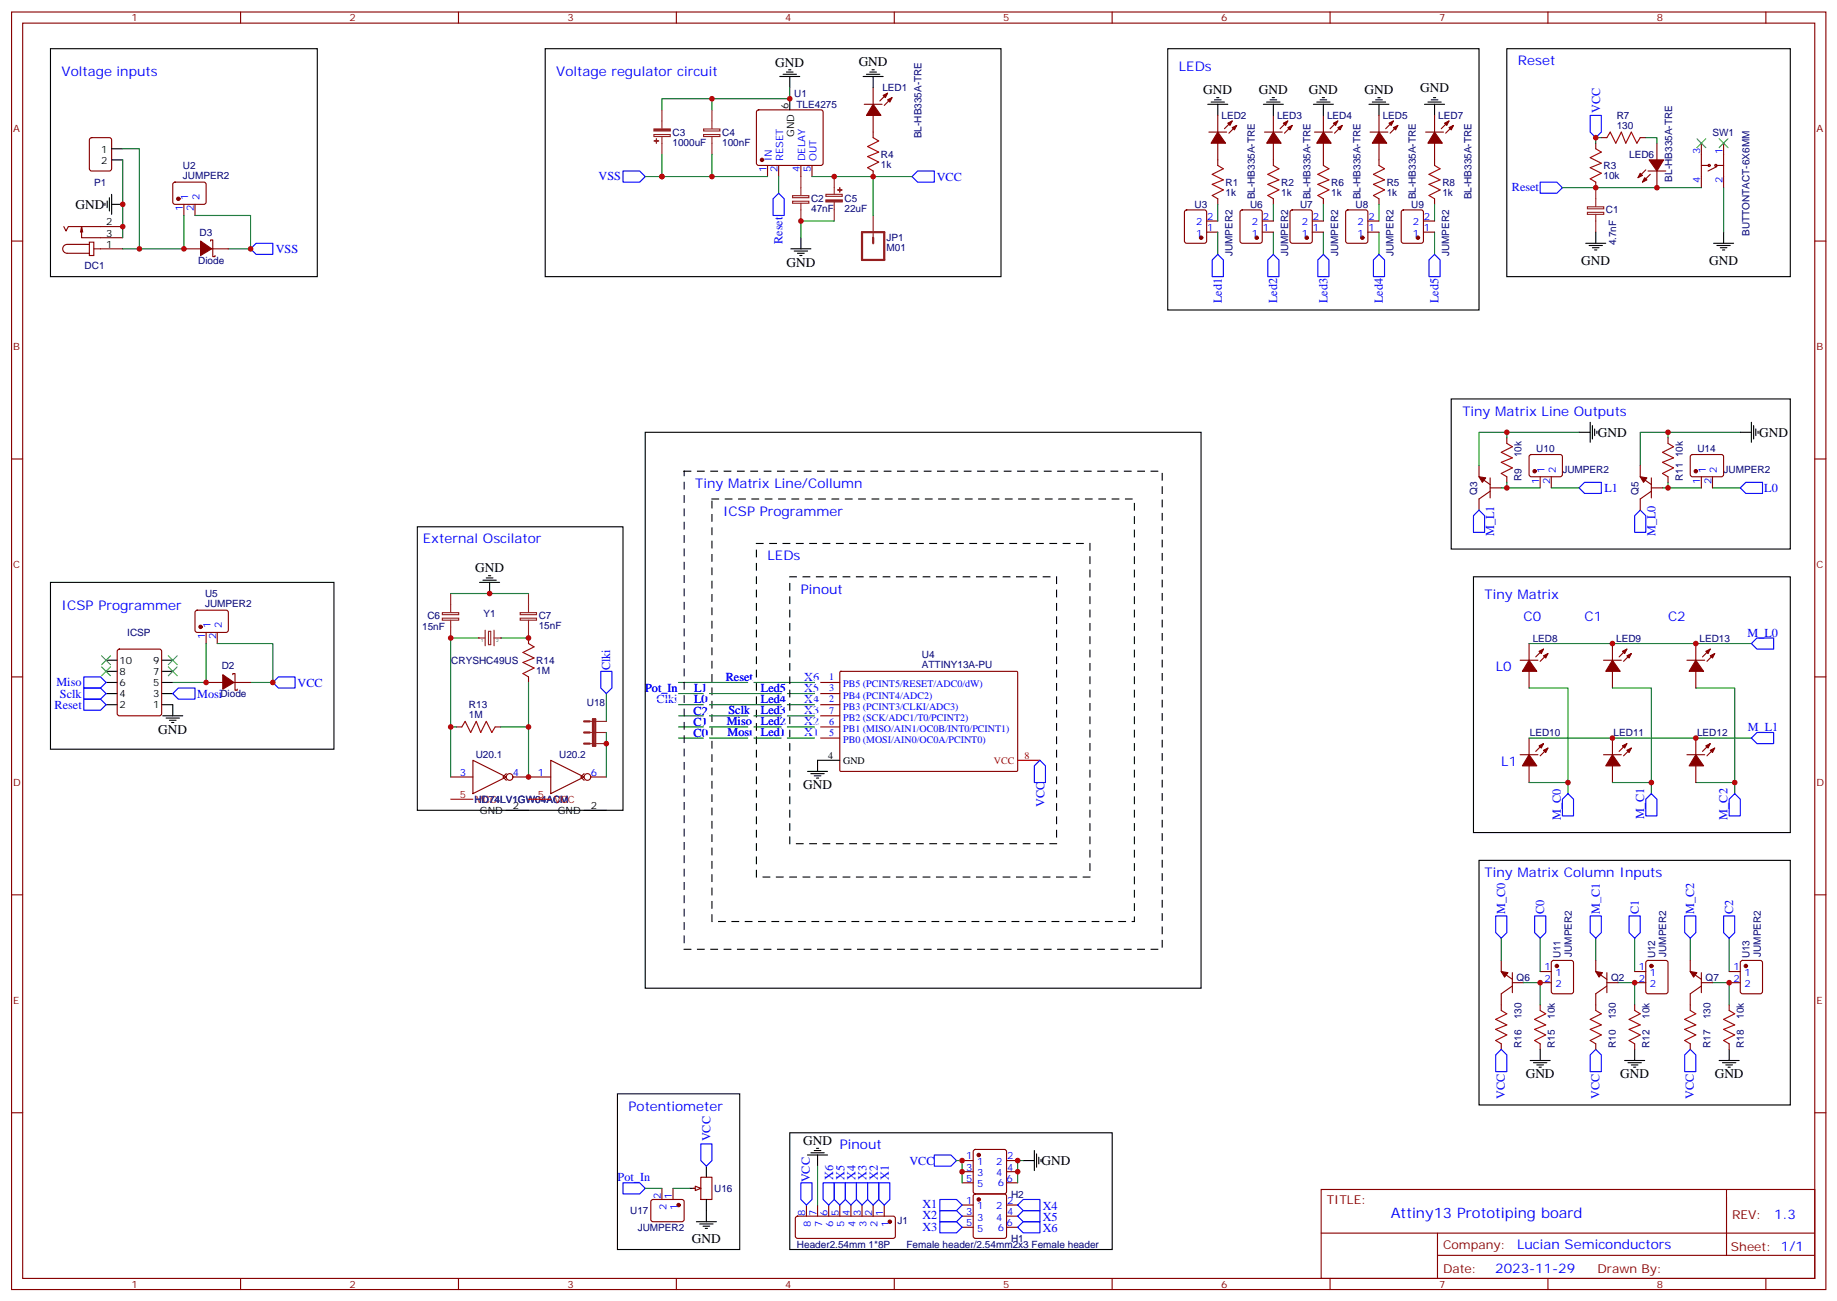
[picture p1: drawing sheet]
<svg xmlns="http://www.w3.org/2000/svg" width="583mm" height="413mm" viewBox="0 0 583 413" stroke-linecap="round" stroke-linejoin="round" font-family="sans-serif">
<path d="M252.4 214.8h5.3l1.7 1.7-1.7 1.8h-5.3zM252.4 218.3h5.3l1.7 1.8-1.7 1.7h-5.3zM208.3 221.8h5.3l1.7 1.8-1.7 1.8h-5.3zM252.4 221.8h5.3l1.7 1.8-1.7 1.8h-5.3zM252.4 225.4h5.3l1.7 1.7-1.7 1.8h-5.3zM252.4 228.9h5.3l1.7 1.7-1.7 1.8h-5.3zM252.4 232.4h5.3l1.7 1.8-1.7 1.7h-5.3z" fill="none" stroke="#fff" stroke-width=".35"/>
<g fill="none" stroke="#870000" stroke-width=".35">
<path d="M3.7 3.8h575.7v405.4h-575.7zM7.2 7.3h568.7v398.3h-568.7zM76.3 3.8v3.5M145.5 3.8v3.5M214.6 3.8v3.5M283.8 3.8v3.5M352.9 3.8v3.5M422.1 3.8v3.5M491.2 3.8v3.5M560.4 3.8v3.5M240.3 35.1l.4-.2h19.8l.5 .2 .2 .5v16.2l-.2 .5-.5 .2h-19.8l-.5-.2-.2-.5v-16.2zM274.2 33.1h5.7"/>
<path d="M277.1 27.8v5.3M277.1 36.6v7.1M281.7 29.6l-2.5 2.4M283.1 31l-2.5 2.4M386.4 36.6v5.3M391 38.4l-2.5 2.5M392.4 39.8l-2.4 2.5M404.1 36.6v5.3M408.7 38.4l-2.5 2.5M410.1 39.8l-2.5 2.5M419.9 36.6v5.3M424.5 38.4l-2.4 2.5"/>
<path d="M425.9 39.8l-2.4 2.5M437.6 36.6v5.3M442.2 38.4l-2.5 2.5M443.6 39.8l-2.5 2.5M455.2 36.6v5.3M459.8 38.4l-2.5 2.5M461.2 39.8l-2.4 2.5M28.6 43.9l.5-.2h5.6l.7 .4v9.5l-.4 .6-5.9 .1-.7-.5v-9.4zM55.1 58l.4-.2h9.5l.4 .7-.1 5.9-.6 .4h-9.4l-.5-.7v-5.6zM243.6 52.5v3.5M247.1 52.5v3.5M254.1 52.5v3.5"/>
<path d="M257.7 52.5v3.5M277.1 54.3v1.7M383.6 41.9h5.7M386.4 45.4v7.1M401.2 41.9h5.7M404.1 45.4v7.1M417.1 41.9h5.7M419.9 45.4v7.1M434.8 41.9h5.6M437.6 45.4v7.1M452.4 41.9h5.6M455.2 45.4v7.1"/>
<path d="M506.4 45.4v1.8M506.4 57.8v1.7M508.1 43.7h1.8M520.5 43.7h1.8M522.3 53.9l-2.5 2.5M523 54.3h5.6M523.7 55.3l-2.5 2.5M525.8 45.4v5.3M525.8 54.3v5.2M539.9 45.4v14.1M539.9 52.5h2.5M544.5 52.5h2.4"/>
<path d="M544.8 52.8l-2.8 1.5M546.9 45.4v14.1M3.7 76.5h3.5M20.2 71.9l.8 1.4 .7-1.4h17.2M25.5 73.7l.4-1.8v3.5h13M25.9 71.9l.3 1.8M28.4 76.8h1.4v4.3h-1.4zM28.4 77.5h-7.1a1.41 1.41 0 0 0-1.4 1.5 1.41 1.41 0 0 0 1.4 1.4h7.1M29.8 79h9.1M58.3 64.8v3.6M61.9 64.8v3.6M376.1 66.8l.5-.2h5.6l.6 .4 .1 9.5-.5 .6-5.8 .1-.7-.5-.1-9.4z"/>
<path d="M382.9 73.7h3.5M382.9 70.1h3.5M386.4 63.1v1.7M393.7 66.8l.5-.2h5.6l.7 .4v9.5l-.4 .6-5.9 .1-.7-.5v-9.4zM400.5 73.7h3.6M400.5 70.1h3.6M404.1 63.1v1.7M409.6 66.8l.5-.2h5.6l.7 .4v9.5l-.4 .6-5.9 .1-.7-.5v-9.4zM416.4 73.7h3.5M416.4 70.1h3.5M419.9 63.1v1.7M427.2 66.8l.5-.2h5.7l.6 .4 .1 9.5-.5 .6-5.9 .1-.6-.5-.1-9.4z"/>
<path d="M434.1 73.7h3.5M434.1 70.1h3.5M437.6 63.1v1.7M444.9 66.8l.4-.2h5.7l.6 .4 .1 9.5-.5 .6-5.9 .1-.6-.5-.1-9.4zM451.7 73.7h3.5M451.7 70.1h3.5M455.2 63.1v1.7M575.9 76.5h3.5M478.2 138.9v1.8M529.3 138.9v1.8M3.7 145.6h3.5M469.3 147.7v3.6l3.6 2.4"/>
<path d="M472.9 155.9l-3.6 2.4v3.6M472.9 154.8h3.5M472.9 151.6v6.4M478.2 151.3v1.7M485.4 144.4l.5-.2 9.5 .1 .4 .6-.1 5.9-.6 .5-9.5-.1-.4-.6v-5.7zM488.7 151.3v3.5M492.3 151.3v3.5M520.5 147.7v3.6l3.5 2.4M524 154.8h3.5M524 155.9l-3.5 2.4v3.6M524 151.6v6.4M529.3 151.3v1.7"/>
<path d="M536.6 144.4l.5-.2 9.4 .1 .4 .6v5.9l-.7 .5-9.4-.1-.4-.6v-5.7zM539.9 151.3v3.5M543.4 151.3v3.5M575.9 145.6h3.5M62.1 193.8l.5-.2 9.4 .1 .5 .6-.1 5.9-.6 .5-9.5-.1-.4-.6v-5.7zM3.7 214.8h3.5M37.4 206.2l.5-.2h12.7l.6 .4 .1 20-.5 .7h-12.9l-.7-.4v-20zM65.4 200.7v3.5M68.9 200.7v3.5M167.7 202.4v1.8M167.7 214.8v1.7M259.4 216.5h7.1"/>
<path d="M266.5 213.2l.3-.2 56 .1 .1 .3v31.2l-.3 .2-55.9-.1-.2-.3zM482.4 209.5h5.6M485.2 204.2v5.3M485.2 213v5.3M489.8 206l-2.5 2.4M491.2 207.4l-2.5 2.4M508.8 209.5h5.7M511.7 204.2v5.3M511.7 213v5.3M516.3 206l-2.5 2.4M517.7 207.4l-2.5 2.4M535.3 209.5h5.6"/>
<path d="M538.1 204.2v5.3M538.1 213v5.3M542.7 206l-2.5 2.4M544.1 207.4l-2.4 2.4M575.9 214.8h3.5M144.8 230.6h1.7M157.1 230.6h1.8M259.4 227.1h7.1M259.4 230.6h7.1M259.4 234.2h7.1M259.4 220.1h7.1M259.4 223.6h7.1"/>
<path d="M482.4 239.5h5.6M485.2 234.2v5.3M489.8 235.9l-2.5 2.5M491.2 237.3l-2.5 2.5M508.8 239.5h5.7M511.7 234.2v5.3M516.3 235.9l-2.5 2.5M517.7 237.3l-2.5 2.5M535.3 239.5h5.6M538.1 234.2v5.3M542.7 235.9l-2.5 2.5M544.1 237.3l-2.4 2.5"/>
<path d="M485.2 243v5.3M511.7 243v5.3M538.1 243v5.3M3.7 283.9h3.5M575.9 283.9h3.5M476.4 304.7v3.6l3.5 2.4M479.9 312.8l-3.5 2.5v5.3M479.9 311.8h3.5M479.9 308.6v6.4M488.7 318.8v1.8M488.7 311.8h3.6M488.7 308.3h3.6"/>
<path d="M492.5 304.9l.5-.2h5.6l.7 .5v9.4l-.4 .7h-5.9l-.7-.4v-9.5zM506.4 304.7v3.6l3.5 2.4M509.9 312.8l-3.5 2.5v5.3M509.9 311.8h3.5M509.9 308.6v6.4M518.7 311.8h3.6M518.7 308.3h3.6M518.7 318.8v1.8M522.5 304.9l.5-.2h5.6l.7 .5v9.4l-.5 .7h-5.8l-.7-.4v-9.5zM536.4 304.7v3.6l3.5 2.4M539.9 308.6v6.4M539.9 311.8h3.5"/>
<path d="M539.9 312.8l-3.5 2.5v5.3M548.7 311.8h3.5M548.7 308.3h3.5M548.7 318.8v1.8M552.5 304.9l.4-.2h5.7l.6 .5 .1 9.4-.5 .7h-5.9l-.6-.4-.1-9.5zM476.4 331.2v1.8M488.7 331.2v1.8M506.4 331.2v1.8M518.7 331.2v1.8M536.4 331.2v1.8M548.7 331.2v1.8M3.7 353.1h3.5"/>
<path d="M575.9 353.1h3.5M219.9 377h1.8M222.4 373.5h3.5v7.1h-3.5zM305.3 368.2h3.5M305.3 371.8h3.5M305.3 375.3h3.5M309.1 379l.4-.2h9.2l.5 .2 .2 .5v12.7l-.2 .5-.5 .2h-9.2l-.5-.2-.2-.5v-12.7zM309.1 364.9l.4-.2h9.2l.5 .2 .2 .5v12.7l-.2 .5-.5 .2h-9.2l-.5-.2-.2-.5v-12.7zM319.4 368.2h3.5M319.4 371.8h3.5M319.4 375.3h3.5M419.2 377.4h156.7v28.2h-156.7z"/>
<path d="M547.9 377.4v20.9M252.6 386.1l.5-.2h30.3l.5 .2 .2 .5v5.6l-.2 .5-.5 .2h-30.3l-.5-.2-.2-.5v-5.6zM255.9 382.3v3.6M259.4 382.3v3.6M263 382.3v3.6M266.5 382.3v3.6M270 382.3v3.6M273.5 382.3v3.6M277.1 382.3v3.6M280.6 382.3v3.6M305.3 382.3h3.5M305.3 385.9h3.5"/>
<path d="M305.3 389.4h3.5M319.4 382.3h3.5M319.4 385.9h3.5M319.4 389.4h3.5M419.3 391.2h156.4M456.2 398.3h119.5M456.2 391.2v14.2M76.3 405.6v3.6M145.5 405.6v3.6M214.6 405.6v3.6M283.8 405.6v3.6M352.9 405.6v3.6"/>
<path d="M422.1 405.6v3.6M491.2 405.6v3.6M560.4 405.6v3.6"/>
<circle cx="542.4" cy="52.5" r=".35"/>
<circle cx="544.5" cy="52.5" r=".35"/>
</g>
<g fill="none" stroke="#00f" stroke-width=".35">
<path d="M504.6 36.6h3.5v5.3l-1.7 1.8-1.8-1.8zM197.7 54.3h5.3l1.8 1.7-1.8 1.8h-5.3zM289.4 56l1.8-1.7h5.3v3.5h-5.3zM488.7 57.8h5.3l1.8 1.7-1.8 1.8h-5.3zM79.5 79l1.8-1.8h5.3v3.5h-5.3zM245.3 63.1l1.8-1.8 1.7 1.8v5.3h-3.5zM386.4 80.7l1.8 1.8v5.3h-3.5v-5.3zM404.1 80.7l1.7 1.8v5.3h-3.5v-5.3zM419.9 80.7l1.8 1.8v5.3h-3.5v-5.3zM437.6 80.7l1.7 1.8v5.3h-3.5v-5.3zM455.2 80.7l1.8 1.8v5.3h-3.5v-5.3zM501.1 154.8l1.7-1.8h5.3v3.6h-5.3z"/>
<path d="M552.2 154.8l1.8-1.8h5.3v3.6h-5.3zM467.6 163.6l1.7-1.7 1.8 1.7v5.3h-3.5zM520.5 161.9l1.8 1.7v5.3h-3.6v-5.3zM26.6 218.3h5.3l1.8 1.8-1.8 1.7h-5.3zM26.6 214.8h5.3l1.8 1.7-1.8 1.8h-5.3zM86.6 216.5l1.7-1.7h5.3v3.5h-5.3zM190.6 213h3.6v5.3l-1.8 1.8-1.8-1.8zM555.8 204.2l1.7-1.8h5.3v3.6h-5.3zM26.6 221.8h5.3l1.8 1.8-1.8 1.8h-5.3zM54.8 220.1l1.8-1.8h5.3v3.5h-5.3zM555.8 234.2l1.7-1.8h5.3v3.5h-5.3zM330 241.2l1.8 1.8v5.3h-3.6v-5.3z"/>
<path d="M497.6 251.8l1.7 1.8v5.3h-3.5v-5.3zM524 251.8l1.8 1.8v5.3h-3.5v-5.3zM550.5 251.8l1.7 1.8v5.3h-3.5v-5.3zM474.6 290.6h3.6v5.3l-1.8 1.8-1.8-1.8zM487 290.6h3.5v5.3l-1.8 1.8-1.7-1.8zM504.6 290.6h3.5v5.3l-1.7 1.8-1.8-1.8zM517 290.6h3.5v5.3l-1.8 1.8-1.7-1.8zM534.6 290.6h3.5v5.3l-1.7 1.8-1.8-1.8zM546.9 290.6h3.6v5.3l-1.8 1.8-1.8-1.8zM476.4 333l1.8 1.7v5.3h-3.6v-5.3zM506.4 333l1.7 1.7v5.3h-3.5v-5.3zM536.4 333l1.7 1.7v5.3h-3.5v-5.3z"/>
<path d="M254.1 375.3h3.6v5.3l-1.8 1.7-1.8-1.7zM261.2 375.3h3.5v5.3l-1.7 1.7-1.8-1.7zM264.7 375.3h3.6v5.3l-1.8 1.7-1.8-1.7zM268.3 375.3h3.5v5.3l-1.8 1.7-1.7-1.7zM271.8 375.3h3.5v5.3l-1.8 1.7-1.7-1.7zM275.3 375.3h3.5v5.3l-1.7 1.7-1.8-1.7zM278.8 375.3h3.6v5.3l-1.8 1.7-1.8-1.7zM296.5 366.5h5.3l1.7 1.7-1.7 1.8h-5.3zM298.2 380.6h5.3l1.8 1.7-1.8 1.8h-5.3zM298.2 384.1h5.3l1.8 1.8-1.8 1.7h-5.3zM298.2 387.6h5.3l1.8 1.8-1.8 1.8h-5.3zM322.9 389.4l1.8-1.8h5.3v3.6h-5.3z"/>
<path d="M324.7 380.6h5.3v3.5h-5.3l-1.8-1.8zM324.7 384.1h5.3v3.5h-5.3l-1.8-1.7z"/>
</g>
<g fill="#870000" stroke="#870000" stroke-width=".35">
<path d="M277.1 33.1l2.4 3.5h-4.5z"/>
<path d="M281.7 31.7l1.4-.7-.7 1.4z"/>
<path d="M280.2 30.3l1.5-.7-.7 1.4z"/>
<path d="M386.4 41.9l2.5 3.5h-4.6z"/>
<path d="M391 40.5l1.4-.7-.7 1.4z"/>
<path d="M389.6 39.1l1.4-.7-.7 1.4z"/>
<path d="M404.1 41.9l2.4 3.5h-4.5z"/>
<path d="M408.7 40.5l1.4-.7-.7 1.4z"/>
<path d="M407.2 39.1l1.5-.7-.7 1.4z"/>
<path d="M437.6 41.9l2.5 3.5h-4.6z"/>
<path d="M442.2 40.5l1.4-.7-.7 1.4z"/>
<path d="M440.8 39.1l1.4-.7-.7 1.4z"/>
<path d="M419.9 41.9l2.5 3.5h-4.6z"/>
<path d="M424.5 40.5l1.4-.7-.7 1.4z"/>
<path d="M423.1 39.1l1.4-.7-.7 1.4z"/>
<path d="M455.2 41.9l2.5 3.5h-4.6z"/>
<path d="M459.8 40.5l1.4-.7-.7 1.4z"/>
<path d="M458.4 39.1l1.4-.7-.7 1.4z"/>
<path d="M523.3 50.7h4.6l-2.1 3.6z"/>
<path d="M520.5 55l.7 .7-1.4 .7z"/>
<path d="M521.9 56.4l.7 .7-1.4 .7z"/>
<path d="M485.2 209.5l2.5 3.5h-4.6z"/>
<path d="M489.8 208.1l1.4-.7-.7 1.4z"/>
<path d="M488.4 206.7l1.4-.7-.7 1.4z"/>
<path d="M511.7 209.5l2.4 3.5h-4.5z"/>
<path d="M516.3 208.1l1.4-.7-.7 1.4z"/>
<path d="M514.8 206.7l1.5-.7-.8 1.4z"/>
<path d="M485.2 239.5l2.5 3.5h-4.6z"/>
<path d="M489.8 238.1l1.4-.8-.7 1.5z"/>
<path d="M488.4 236.6l1.4-.7-.7 1.4z"/>
<path d="M511.7 239.5l2.4 3.5h-4.5z"/>
<path d="M516.3 238.1l1.4-.8-.7 1.5z"/>
<path d="M514.8 236.6l1.5-.7-.8 1.4z"/>
<path d="M538.1 239.5l2.5 3.5h-4.6z"/>
<path d="M542.7 238.1l1.4-.8-.7 1.5z"/>
<path d="M541.3 236.6l1.4-.7-.7 1.4z"/>
<path d="M538.1 209.5l2.5 3.5h-4.6z"/>
<path d="M542.7 208.1l1.4-.7-.7 1.4z"/>
<path d="M541.3 206.7l1.4-.7-.7 1.4z"/>
<path d="M476.4 308.3l2.1 .3-1.1 1.4z"/>
<path d="M506.4 308.3l2.1 .3-1.1 1.4z"/>
<path d="M536.4 308.3l2.1 .3-1.1 1.4z"/>
<path d="M469.3 151.3l2.2 .3-1.1 1.4z"/>
<path d="M520.5 151.3l2.1 .3-1.1 1.4z"/>
<circle cx="241.8" cy="50.7" r=".53"/>
<circle cx="56.6" cy="63.1" r=".53"/>
<circle cx="63.6" cy="198.9" r=".53"/>
<circle cx="381.1" cy="75.4" r=".53"/>
<circle cx="398.8" cy="75.4" r=".53"/>
<circle cx="414.7" cy="75.4" r=".53"/>
<circle cx="432.3" cy="75.4" r=".53"/>
<circle cx="449.9" cy="75.4" r=".53"/>
<circle cx="494" cy="306.5" r=".53"/>
<circle cx="524" cy="306.5" r=".53"/>
<circle cx="554" cy="306.5" r=".53"/>
<circle cx="487" cy="149.5" r=".53"/>
<circle cx="538.1" cy="149.5" r=".53"/>
<circle cx="282.4" cy="387.6" r=".53"/>
<circle cx="310.6" cy="380.6" r=".53"/>
<circle cx="310.6" cy="366.5" r=".53"/>
</g>
<g fill="none" stroke="#000" stroke-width=".35">
<path d="M16 15.5h84.7v72.3h-84.7zM173 15.5h144.6v72.3h-144.6zM370.6 15.5h98.7v82.9h-98.7zM478.2 15.5h89.9v72.3h-89.9zM247.4 24.3h6.4M248.5 23.6h4.2M249.6 22.9h2.1M250.3 22.2h.7M250.6 24.3v3.5M250.6 31.3v3.6M273.9 24.3h6.3M275 23.6h4.2"/>
<path d="M276 22.9h2.1M276.7 22.2h.7M277.1 24.3v3.5M383.3 33.1h6.3M384.3 32.4h4.2M385.4 31.7h2.1M386.1 31h.7M386.4 33.1v3.5M400.9 33.1h6.3M402 32.4h4.2M403 31.7h2.1M403.7 31h.7"/>
<path d="M404.1 33.1v3.5M416.8 33.1h6.3M417.8 32.4h4.3M418.9 31.7h2.1M419.6 31h.7M419.9 33.1v3.5M434.4 33.1h6.4M435.5 32.4h4.2M436.5 31.7h2.1M437.2 31h.7M437.6 33.1v3.5M452 33.1h6.4"/>
<path d="M453.1 32.4h4.2M454.2 31.7h2.1M454.9 31h.7M455.2 33.1v3.5M35.4 47.2h3.5M35.4 50.7h3.5M33.3 64.5v.7M34 63.8v2.1M34.7 62.7v4.3M35.4 64.8h3.5M35.4 61.7v6.3M251 79h6.3"/>
<path d="M252 79.7h4.3M254.1 75.4v3.6M503.2 77.2h6.4M504.3 77.9h4.2M505.3 78.6h2.1M506 79.3h.7M506.4 73.7v3.5M543.8 77.2h6.3M544.8 77.9h4.3M545.9 78.6h2.1M546.6 79.3h.7M546.9 73.7v3.5"/>
<path d="M253.1 80.4h2.1M253.8 81.1h.7M460.5 126.6h107.6v47.6h-107.6zM501.1 137.2h3.5M504.6 134v6.3M505.3 135v4.3M506 136.1v2.1M506.7 136.8v.7M552.2 137.2h3.6M555.8 134v6.3M556.5 135v4.3M557.2 136.1v2.1"/>
<path d="M557.9 136.8v.7M16 184.8h90v52.9h-90zM152.2 184.8h6.3M153.2 184.1h4.3M154.3 183.4h2.1M155 182.7h.7M155.4 184.8v3.5M467.6 183h100.5v81.2h-100.5zM33.7 216.5h3.5M33.7 213h3.5M33.7 209.5h3.5M51.3 216.5h3.5"/>
<path d="M51.3 213h3.5M51.3 209.5h3.5M33.7 223.6h3.5M33.7 220.1h3.5M51.3 223.6h3.5v3.5M51.3 220.1h3.5M51.6 227.1h6.4M52.7 227.8h4.2M53.8 228.5h2.1M54.5 229.2h.7M256.3 244.8h6.3M257.3 245.5h4.2"/>
<path d="M258.4 246.2h2.1M259.1 246.9h.7M266.5 241.2h-7.1v3.6M469.3 273h98.8v77.6h-98.8zM485.6 336.5h6.3M486.6 337.2h4.3M487.7 337.9h2.1M488.4 338.6h.7M488.7 333v3.5M515.5 336.5h6.4M516.6 337.2h4.2M517.7 337.9h2.1"/>
<path d="M518.4 338.6h.7M518.7 333v3.5M545.5 336.5h6.4M546.6 337.2h4.2M547.7 337.9h2.1M548.4 338.6h.7M548.7 333v3.5M250.6 359.4h102.3v37.1h-102.3zM218.9 377h3.5M224.2 370v3.5M256.3 366.5h6.3M257.3 365.8h4.2"/>
<path d="M258.4 365.1h2.1M259.1 364.3h.7M259.4 366.5v3.5M324.7 368.2h3.5M328.2 365.1v6.3M328.9 366.1v4.2M329.6 367.2v2.1M330.3 367.9v.7M224.2 380.6v3.5"/>
</g>
<g fill="none" stroke="#008700" stroke-width=".35">
<path d="M210 34.9v-3.6h15.9v3.6M250.6 27.8v3.5h-24.7M38.9 47.2h5.3v31.8M38.9 50.7v24.7M204.8 56h38.8M210 49v7M225.9 49v7M247.1 56v5.3M257.7 56h31.7M277.1 56v12.4M495.8 59.5h44.1M508.1 43.7h-1.7v1.7"/>
<path d="M522.3 43.7h3.5v1.7M546.9 59.5v14.2M58.3 68.4v10.6h-19.4M61.9 68.4h17.6v10.6h-7M264.7 70.1h-10.6v5.3M386.4 64.8v5.3M386.4 73.7v7M404.1 64.8v5.3M404.1 73.7v7M419.9 64.8v5.3M419.9 73.7v7M437.6 64.8v5.3"/>
<path d="M437.6 73.7v7M455.2 64.8v5.3M455.2 73.7v7M478.2 137.2v1.7M501.1 137.2h-31.8v10.5M529.3 137.2v1.7M552.2 137.2h-31.7v10.5M478.2 153v1.8h-1.8M478.2 154.8h10.5M492.3 154.8h8.8M529.3 153v1.8h-1.8M529.3 154.8h10.6"/>
<path d="M543.4 154.8h8.8M143 188.3h24.7M65.4 204.2v12.3h-10.6M68.9 204.2h17.7v12.3h-7.1M151.8 202.4h-8.8v28.2h1.8M158.9 202.4h8.8M167.7 216.5v14.1h-8.8M215.3 216.5h44.1M485.2 218.3h12.4v33.5M485.2 204.2h70.6M511.7 218.3h12.3v33.5M538.1 218.3h12.4v33.5"/>
<path d="M192.4 220.1v8.8M215.3 223.6h44.1M215.3 220.1h44.1M215.3 234.2h44.1M215.3 230.6h44.1M215.3 227.1h44.1M485.2 234.2h70.6M485.2 248.3h12.4M511.7 248.3h12.3M538.1 248.3h12.4M476.4 297.7v7M488.7 297.7v10.6"/>
<path d="M506.4 297.7v7M518.7 297.7v10.6M536.4 297.7v7M548.7 297.7v10.6M483.4 311.8h5.3v7M513.4 311.8h5.3v7M543.4 311.8h5.3v7M259.4 370v12.3M303.5 368.2h1.8v7.1M324.7 368.2h-1.8v7.1"/>
</g>
<g fill="none" stroke="#8c2424" stroke-width=".35">
<path d="M210 34.9v6M225.9 34.9v6M207.5 42.7h5.2v.6h-5.2zM210 43.3v5.7M223.3 40.9h5.2v.7h-5.2zM223.3 42.7h5.2v.6h-5.2zM225.9 43.3v5.7M254.1 56v6M264.7 56v5.7M506.4 59.5v6M251.5 62.1h5.2v.6h-5.2zM251.5 63.9h5.2v.6h-5.2z"/>
<path d="M254.1 64.5v5.6M262.1 61.7h5.2v.6h-5.2zM264.7 64.1v6M277.1 68.4v7M503.7 65.6h5.2v.7h-5.2zM503.7 67.4h5.2v.6h-5.2zM506.4 68v5.7M140.4 194.4h5.2v.6h-5.2zM140.4 196.1h5.2v.7h-5.2zM143 188.3v6M143 196.8v5.6M165.1 194.4h5.2v.6h-5.2z"/>
<path d="M165.1 196.1h5.2v.7h-5.2zM167.7 188.3v6M167.7 196.8v5.6"/>
</g>
<g fill="#8c2424" stroke="#8c2424" stroke-width=".35">
<path d="M207.5 40.9h5.2v.7h-5.2z"/>
<path d="M207.6 44.7h1.4z"/>
<path d="M208.3 44v1.4z"/>
<path d="M262.1 63.4h5.2v.7h-5.2z"/>
<path d="M265.8 60.3h1.4z"/>
<path d="M266.5 59.5v1.5z"/>
</g>
<path d="M322.9 241.2h7.1" fill="none" stroke="#f00" stroke-width=".35"/>
<path d="M538.5 44l2.8 2.8M541.3 44l-2.8 2.8M545.5 44l2.9 2.8M548.4 44l-2.9 2.8M32.2 211.6l2.9 2.8M32.2 208.1l2.9 2.8M35.1 211.6l-2.9 2.8M35.1 208.1l-2.9 2.8M53.4 211.6l2.8 2.8M53.4 208.1l2.8 2.8M56.2 211.6l-2.8 2.8M56.2 208.1l-2.8 2.8" fill="none" stroke="#3c3" stroke-width=".35"/>
<path d="M217.1 149.5h151.7v151.7h-151.7zM225.9 158.3h134.1v134.1h-134.1zM240 172.4h105.9v105.9h-105.9zM250.6 183h84.7v84.7h-84.7z" fill="none" stroke="#000" stroke-width=".35" stroke-dasharray="2.1 2.1"/>
<g fill="none" stroke="#a10000" stroke-width=".35">
<path d="M277.1 43.7l1.7 1-3.5 1.8 3.5 1.8-3.5 1.4 3.5 1.7-3.5 1.8 1.8 1.1M386.4 52.5l1.8 1.1-3.5 1.7 3.5 1.8-3.5 1.4 3.5 1.8-3.5 1.7 1.7 1.1M404.1 52.5l1.7 1.1-3.5 1.7 3.5 1.8-3.5 1.4 3.5 1.8-3.5 1.7 1.8 1.1M419.9 52.5l1.8 1.1-3.5 1.7 3.5 1.8-3.5 1.4 3.5 1.8-3.5 1.7 1.7 1.1M437.6 52.5l1.7 1.1-3.5 1.7 3.5 1.8-3.5 1.4 3.5 1.8-3.5 1.7 1.8 1.1M455.2 52.5l1.8 1.1-3.5 1.7 3.5 1.8-3.5 1.4 3.5 1.8-3.5 1.7 1.7 1.1M506.4 47.2l1.7 1.1-3.5 1.7 3.5 1.8-3.5 1.4 3.5 1.8-3.5 1.7 1.8 1.1M509.9 43.7l1.1-1.8 1.7 3.5 1.8-3.5 1.4 3.5 1.8-3.5 1.7 3.5 1.1-1.7M478.2 140.7l1.7 1-3.5 1.8 3.5 1.8-3.5 1.4 3.5 1.7-3.5 1.8 1.8 1.1M529.3 140.7l1.8 1-3.6 1.8 3.6 1.8-3.6 1.4 3.6 1.7-3.6 1.8 1.8 1.1M167.7 204.2l1.8 1-3.6 1.8 3.6 1.8-3.6 1.4 3.6 1.7-3.6 1.8 1.8 1.1M146.5 230.6l1.1-1.7 1.8 3.5 1.7-3.5 1.4 3.5 1.8-3.5 1.8 3.5 1-1.8"/>
<path d="M476.4 320.6l1.8 1.1-3.6 1.7 3.6 1.8-3.6 1.4 3.6 1.8-3.6 1.7 1.8 1.1M488.7 320.6l1.8 1.1-3.5 1.7 3.5 1.8-3.5 1.4 3.5 1.8-3.5 1.7 1.7 1.1M506.4 320.6l1.7 1.1-3.5 1.7 3.5 1.8-3.5 1.4 3.5 1.8-3.5 1.7 1.8 1.1M518.7 320.6l1.8 1.1-3.5 1.7 3.5 1.8-3.5 1.4 3.5 1.8-3.5 1.7 1.7 1.1M536.4 320.6l1.7 1.1-3.5 1.7 3.5 1.8-3.5 1.4 3.5 1.8-3.5 1.7 1.8 1.1M548.7 320.6l1.8 1.1-3.6 1.7 3.6 1.8-3.6 1.4 3.6 1.8-3.6 1.7 1.8 1.1"/>
</g>
<path d="M273.5 73.7h7.1v8.8h-7.1zM277.1 75.4v1.8" fill="none" stroke="#8c2424" stroke-width=".71"/>
<path d="M220.6 376.3l1.8 .7-1.8 .8z" fill="#f0f0f0" stroke="#870000" stroke-width=".35"/>
<path d="M154 200v4.9M156.8 200v4.9M151.8 202.4h2.2M155 200.3h.7v4.2h-.7zM156.8 202.4h2.1M187.1 235.9h5.3M187.1 232.4h5.3M187.1 228.9h5.3" fill="none" stroke="#8c2424" stroke-width=".35"/>
<path d="M185.3 235.9h1.8M185.3 232.4h1.8M185.3 228.9h1.8M188.2 228.2h.7v8.4h-.7z" fill="none" stroke="#8c2424" stroke-width=".71"/>
<g fill="none" stroke="#870000" stroke-width=".35">
<path d="M143 246.5h7.1M150.1 241.2l10.6 5.3-10.6 5.3zM160.7 245.5l-1.1 1 1.1 1.1M162.8 246.5h12M174.8 241.2l10.5 5.3-10.5 5.3zM185.3 245.5l-1 1 1 1.1M187.5 246.5h4.9M210 377v3.6M213.6 377v3.6M206.8 380.8l.4-.2h9.5l.4 .7-.1 5.9-.6 .4h-9.5l-.4-.7v-5.6z"/>
<circle cx="161.7" cy="246.5" r="1.06"/>
<circle cx="186.4" cy="246.5" r="1.06"/>
</g>
<path d="M143 253.6h7.1M167.7 253.6h7.1" fill="none" stroke="#f00" stroke-width=".35"/>
<path d="M204.8 137.2h176.3v176.3h-176.3zM132.4 167.1h65.3v90h-65.3zM160.7 257.1h7M185.3 257.1h7.1M195.9 347.1h38.8v49.4h-38.8zM221 387.6h6.3M222 388.3h4.3M223.1 389h2.1M223.8 389.7h.7M224.2 384.1v3.5" fill="none" stroke="#000" stroke-width=".35"/>
<path d="M143 230.6v15.9M167.7 230.6v15.9M192.4 232.4v14.1M204.8 377h5.2M213.6 377h5.3" fill="none" stroke="#008700" stroke-width=".35"/>
<path d="M197.7 375.3h5.3l1.8 1.7-1.8 1.8h-5.3zM222.4 362.9h3.5v5.3l-1.7 1.8-1.8-1.8z" fill="none" stroke="#00f" stroke-width=".35"/>
<circle cx="215.3" cy="382.3" r=".53" fill="#870000" stroke="#870000" stroke-width=".35"/>
<g fill="#8c2424">
<circle cx="158.9" cy="202.4" r=".18"/>
<circle cx="151.8" cy="202.4" r=".18"/>
</g>
<path d="M58.3 79h5.3M66.8 76.5v-.4h.7v5.3h.7v-.3M67.2 79h5.3M65.4 216.5h5.3M73.9 214.1v-.4h.7v5.3h.7v-.3M74.2 216.5h5.3" fill="none" stroke="#870000" stroke-width=".35"/>
<g fill="#870000" stroke="#870000" stroke-width=".35">
<path d="M63.6 76.5l3.6 2.5-3.6 2.1z"/>
<path d="M70.7 214.1l3.5 2.4-3.5 2.2z"/>
</g>
<g fill="#fff">
<circle cx="259.4" cy="216.5" r=".88"/>
<circle cx="259.4" cy="220.1" r=".88"/>
<circle cx="259.4" cy="223.6" r=".88"/>
<circle cx="259.4" cy="227.1" r=".88"/>
<circle cx="259.4" cy="230.6" r=".88"/>
<circle cx="259.4" cy="234.2" r=".88"/>
<circle cx="248.8" cy="234.2" r=".88"/>
<circle cx="248.8" cy="230.6" r=".88"/>
<circle cx="248.8" cy="227.1" r=".88"/>
<circle cx="248.8" cy="223.6" r=".88"/>
<circle cx="248.8" cy="220.1" r=".88"/>
<circle cx="238.3" cy="216.5" r=".88"/>
<circle cx="238.3" cy="227.1" r=".88"/>
<circle cx="238.3" cy="230.6" r=".88"/>
<circle cx="238.3" cy="234.2" r=".88"/>
<circle cx="224.2" cy="234.2" r=".88"/>
<circle cx="224.2" cy="230.6" r=".88"/>
<circle cx="224.2" cy="227.1" r=".88"/>
<circle cx="224.2" cy="223.6" r=".88"/>
<circle cx="224.2" cy="220.1" r=".88"/>
</g>
<g fill="#c00">
<circle cx="210" cy="56" r=".88"/>
<circle cx="225.9" cy="56" r=".88"/>
<circle cx="254.1" cy="70.1" r=".88"/>
<circle cx="264.7" cy="56" r=".88"/>
<circle cx="38.9" cy="71.9" r=".88"/>
<circle cx="38.9" cy="64.8" r=".88"/>
<circle cx="44.2" cy="79" r=".88"/>
<circle cx="506.4" cy="59.5" r=".88"/>
<circle cx="277.1" cy="56" r=".88"/>
<circle cx="225.9" cy="31.3" r=".88"/>
<circle cx="250.6" cy="31.3" r=".88"/>
<circle cx="86.6" cy="216.5" r=".88"/>
<circle cx="79.5" cy="79" r=".88"/>
<circle cx="525.8" cy="59.5" r=".88"/>
<circle cx="506.4" cy="43.7" r=".88"/>
<circle cx="497.6" cy="248.3" r=".88"/>
<circle cx="511.7" cy="234.2" r=".88"/>
<circle cx="511.7" cy="204.2" r=".88"/>
<circle cx="524" cy="248.3" r=".88"/>
<circle cx="550.5" cy="248.3" r=".88"/>
<circle cx="538.1" cy="204.2" r=".88"/>
<circle cx="538.1" cy="234.2" r=".88"/>
<circle cx="488.7" cy="311.8" r=".88"/>
<circle cx="518.7" cy="311.8" r=".88"/>
<circle cx="548.7" cy="311.8" r=".88"/>
<circle cx="478.2" cy="137.2" r=".88"/>
<circle cx="478.2" cy="154.8" r=".88"/>
<circle cx="529.3" cy="154.8" r=".88"/>
<circle cx="529.3" cy="137.2" r=".88"/>
<circle cx="305.3" cy="371.8" r=".88"/>
</g>
<circle cx="305.3" cy="368.2" r=".88" fill="#fff"/>
<g fill="#c00">
<circle cx="305.3" cy="368.2" r=".88"/>
<circle cx="322.9" cy="368.2" r=".88"/>
<circle cx="322.9" cy="371.8" r=".88"/>
<circle cx="167.7" cy="202.4" r=".88"/>
<circle cx="155.4" cy="188.3" r=".88"/>
<circle cx="143" cy="202.4" r=".88"/>
<circle cx="143" cy="230.6" r=".88"/>
<circle cx="167.7" cy="230.6" r=".88"/>
<circle cx="167.7" cy="246.5" r=".88"/>
<circle cx="192.4" cy="235.9" r=".88"/>
<circle cx="58.3" cy="79" r=".88"/>
<circle cx="65.4" cy="216.5" r=".88"/>
</g>
<text font-size="4.6" fill="#00f" x="441.3" y="386.4">Attiny13 Prototiping board</text>
<g font-size="4.2">
<text x="246" y="21.1">GND</text>
<text x="272.5" y="21">GND</text>
<text x="381.8" y="29.8">GND</text>
<text x="399.5" y="29.8">GND</text>
<text x="415.4" y="29.8">GND</text>
<text x="433" y="29.8">GND</text>
<text x="450.6" y="29.2">GND</text>
<text x="24" y="66.3">GND</text>
<text x="501.8" y="84">GND</text>
<text x="542.4" y="84">GND</text>
<text x="249.6" y="84.6">GND</text>
<text x="507.1" y="138.6">GND</text>
<text x="558.2" y="138.6">GND</text>
<text x="150.8" y="181.6">GND</text>
<text x="50.2" y="232.8">GND</text>
<text x="254.8" y="250.4">GND</text>
<text x="484.2" y="342.1">GND</text>
<text x="514.1" y="342.1">GND</text>
<text x="544.1" y="342.1">GND</text>
<text x="254.8" y="363.3">GND</text>
<text x="330.5" y="369.6">GND</text>
<text x="219.6" y="394.4">GND</text>
</g>
<g font-size="4.2" fill="#00f">
<text x="374.1" y="22.5">LEDs</text>
<text x="481.7" y="20.7">Reset</text>
<text x="19.5" y="24.3">Voltage inputs</text>
<text x="176.5" y="24.3">Voltage regulator circuit</text>
<text x="464" y="131.9">Tiny Matrix Line Outputs</text>
<text x="220.6" y="154.8">Tiny Matrix Line/Collumn</text>
<text x="229.4" y="163.6">ICSP Programmer</text>
<text x="134.2" y="172.4">External Oscilator</text>
<text x="243.6" y="177.7">LEDs</text>
<text x="254.1" y="188.3">Pinout</text>
<text x="471.1" y="190.1">Tiny Matrix</text>
<text x="19.5" y="193.6">ICSP Programmer</text>
<text x="483.4" y="197.1">C0</text>
<text x="502.8" y="197.1">C1</text>
<text x="529.3" y="197.1">C2</text>
<text x="474.6" y="213">L0</text>
<text x="476.4" y="243">L1</text>
<text x="471.1" y="278.3">Tiny Matrix Column Inputs</text>
<text x="199.5" y="352.4">Potentiometer</text>
<text x="266.5" y="364.7">Pinout</text>
<text x="563" y="386.7">1.3</text>
<text x="481.4" y="396.2">Lucian Semiconductors</text>
<text x="474.5" y="404">2023-11-29</text>
</g>
<g font-size="3.9" fill="#00f">
<text x="507.7" y="35.8" transform="rotate(-90 507.7 35.8)">VCC</text>
<text x="189.9" y="57.3">VSS</text>
<text x="297.3" y="57.4">VCC</text>
<text x="479.8" y="60.7">Reset</text>
<text x="248.4" y="77.4" transform="rotate(-90 248.4 77.4)">Reset</text>
<text x="87.5" y="80.3">VSS</text>
<text x="387.7" y="96.2" transform="rotate(-90 387.7 96.2)">Led1</text>
<text x="405.3" y="96.2" transform="rotate(-90 405.3 96.2)">Led2</text>
<text x="421.2" y="96.2" transform="rotate(-90 421.2 96.2)">Led3</text>
<text x="438.8" y="96.2" transform="rotate(-90 438.8 96.2)">Led4</text>
<text x="456.5" y="96.2" transform="rotate(-90 456.5 96.2)">Led5</text>
<text x="509.1" y="156.2">L1</text>
<text x="559.9" y="156.1">L0</text>
<text x="474.2" y="170.1" transform="rotate(-90 474.2 170.1)">M_L1</text>
<text x="525.3" y="170.2" transform="rotate(-90 525.3 170.2)">M_L0</text>
<text x="554.5" y="202">M_L0</text>
<text x="193.7" y="212.7" transform="rotate(-90 193.7 212.7)">Clki</text>
<text x="17.9" y="217.8">Miso</text>
<text x="19" y="221.3">Sclk</text>
<text x="62.6" y="221.3">Mosi</text>
<text x="94.4" y="217.9">VCC</text>
<text x="204.7" y="219.6">Pot_In</text>
<text x="220.3" y="219.6">L1</text>
<text x="230.3" y="216">Reset</text>
<text x="241.5" y="219.6">Led5</text>
<text x="255.2" y="216">X6</text>
<text x="255.2" y="219.6">X5</text>
<text x="17.3" y="224.9">Reset</text>
<text x="208.4" y="223.1">Clki</text>
<text x="220.1" y="226.7">C2</text>
<text x="220.3" y="223.2">L0</text>
<text x="231.2" y="226.6">Sclk</text>
<text x="241.5" y="223.1">Led4</text>
<text x="241.5" y="226.6">Led3</text>
<text x="255.2" y="223.1">X4</text>
<text x="255.2" y="226.6">X3</text>
<text x="220.1" y="230.2">C1</text>
<text x="220.1" y="233.8">C0</text>
<text x="230.6" y="230.1">Miso</text>
<text x="230.9" y="233.7">Mosi</text>
<text x="241.5" y="230.1">Led2</text>
<text x="241.5" y="233.7">Led1</text>
<text x="255.2" y="230.1">X2</text>
<text x="255.2" y="233.7">X1</text>
<text x="554.6" y="232">M_L1</text>
<text x="331.4" y="256" transform="rotate(-90 331.4 256)">VCC</text>
<text x="495.3" y="260.2" transform="rotate(-90 495.3 260.2)">M_C0</text>
<text x="521.8" y="260" transform="rotate(-90 521.8 260)">M_C1</text>
<text x="548.2" y="260.1" transform="rotate(-90 548.2 260.1)">M_C2</text>
<text x="477.7" y="289.9" transform="rotate(-90 477.7 289.9)">M_C0</text>
<text x="490" y="289.9" transform="rotate(-90 490 289.9)">C0</text>
<text x="507.7" y="289.9" transform="rotate(-90 507.7 289.9)">M_C1</text>
<text x="520" y="289.9" transform="rotate(-90 520 289.9)">C1</text>
<text x="537.7" y="289.9" transform="rotate(-90 537.7 289.9)">M_C2</text>
<text x="550" y="289.9" transform="rotate(-90 550 289.9)">C2</text>
<text x="477.6" y="348.5" transform="rotate(-90 477.6 348.5)">VCC</text>
<text x="507.5" y="348.5" transform="rotate(-90 507.5 348.5)">VCC</text>
<text x="537.5" y="348.5" transform="rotate(-90 537.5 348.5)">VCC</text>
<text x="225.5" y="362.1" transform="rotate(-90 225.5 362.1)">VCC</text>
<text x="288.6" y="369.6">VCC</text>
<text x="196" y="374.6">Pot_In</text>
<text x="257" y="375.1" transform="rotate(-90 257 375.1)">VCC</text>
<text x="264.4" y="374.4" transform="rotate(-90 264.4 374.4)">X6</text>
<text x="267.9" y="374.4" transform="rotate(-90 267.9 374.4)">X5</text>
<text x="271.5" y="374.4" transform="rotate(-90 271.5 374.4)">X4</text>
<text x="275" y="374.4" transform="rotate(-90 275 374.4)">X3</text>
<text x="278.5" y="374.4" transform="rotate(-90 278.5 374.4)">X2</text>
<text x="282.1" y="374.4" transform="rotate(-90 282.1 374.4)">X1</text>
<text x="292.7" y="383.4">X1</text>
<text x="330.9" y="383.8">X4</text>
<text x="292.7" y="386.9">X2</text>
<text x="330.9" y="387.3">X5</text>
<text x="292.7" y="390.5">X3</text>
<text x="330.9" y="390.8">X6</text>
</g>
<g font-size="3.9" fill="#800">
<text x="421" y="382">TITLE:</text>
<text x="549.6" y="386.7">REV:</text>
<text x="457.9" y="396.2">Company:</text>
<text x="549.3" y="396.8">Sheet: 1/1</text>
<text x="457.9" y="403.9">Date:</text>
<text x="506.9" y="403.9">Drawn By:</text>
</g>
<g font-size="3.2" fill="#800">
<text x="41.8" y="6.8">1</text>
<text x="110.9" y="6.8">2</text>
<text x="180.1" y="6.8">3</text>
<text x="249.2" y="6.8">4</text>
<text x="318.3" y="6.8">5</text>
<text x="387.5" y="6.8">6</text>
<text x="456.6" y="6.8">7</text>
<text x="525.8" y="6.8">8</text>
<text x="4.2" y="41.9">A</text>
<text x="576.4" y="41.9">A</text>
<text x="4.2" y="111.1">B</text>
<text x="576.4" y="111.1">B</text>
<text x="4.2" y="180.2">C</text>
<text x="576.4" y="180.2">C</text>
<text x="4.2" y="249.3">D</text>
<text x="576.4" y="249.3">D</text>
<text x="4.2" y="318.5">E</text>
<text x="576.4" y="318.5">E</text>
<text x="41.8" y="408.6">1</text>
<text x="110.9" y="408.6">2</text>
<text x="180.1" y="408.6">3</text>
<text x="249.2" y="408.6">4</text>
<text x="318.3" y="408.6">5</text>
<text x="387.5" y="408.6">6</text>
<text x="456.6" y="408.6">7</text>
<text x="525.8" y="408.6">8</text>
</g>
<g font-size="3.2" fill="#000080">
<text x="280" y="29">LED1</text>
<text x="252" y="30.8">U1</text>
<text x="252.8" y="34.3">TLE4275</text>
<text x="387.6" y="37.8">LED2</text>
<text x="405.2" y="37.8">LED3</text>
<text x="421.1" y="37.8">LED4</text>
<text x="438.8" y="37.8">LED5</text>
<text x="456.4" y="37.8">LED7</text>
<text x="513" y="40.9">130</text>
<text x="513" y="37.8">R7</text>
<text x="213.4" y="46.2">1000uF</text>
<text x="213.4" y="43">C3</text>
<text x="229.2" y="46.2">100nF</text>
<text x="229.2" y="43">C4</text>
<text x="292.4" y="43.9" transform="rotate(-90 292.4 43.9)">BL-HB335A-TRE</text>
<text x="543.4" y="43.1">SW1</text>
<text x="58" y="53.7">U2</text>
<text x="279.5" y="53.3">1k</text>
<text x="279.5" y="50.1">R4</text>
<text x="508.8" y="53.6">R3</text>
<text x="517" y="50.1">LED6</text>
<text x="29.9" y="59">P1</text>
<text x="58" y="56.7">JUMPER2</text>
<text x="388.9" y="58.9">R1</text>
<text x="406.5" y="58.9">R2</text>
<text x="422.4" y="58.9">R6</text>
<text x="440.1" y="58.9">R5</text>
<text x="457.7" y="58.9">R8</text>
<text x="508.8" y="56.8">10k</text>
<text x="530.6" y="57.6" transform="rotate(-90 530.6 57.6)">BL-HB335A-TRE</text>
<text x="257.4" y="64.2">C2</text>
<text x="268" y="64.2">C5</text>
<text x="379" y="66">U3</text>
<text x="388.9" y="62.1">1k</text>
<text x="396.7" y="66">U6</text>
<text x="398.2" y="63.3" transform="rotate(-90 398.2 63.3)">BL-HB335A-TRE</text>
<text x="406.5" y="62.1">1k</text>
<text x="412.5" y="66">U7</text>
<text x="415.8" y="63.3" transform="rotate(-90 415.8 63.3)">BL-HB335A-TRE</text>
<text x="422.4" y="62.1">1k</text>
<text x="430.2" y="66">U8</text>
<text x="431.7" y="63.3" transform="rotate(-90 431.7 63.3)">BL-HB335A-TRE</text>
<text x="440.1" y="62.1">1k</text>
<text x="447.8" y="66">U9</text>
<text x="449.3" y="63.3" transform="rotate(-90 449.3 63.3)">BL-HB335A-TRE</text>
<text x="457.7" y="62.1">1k</text>
<text x="467" y="63.3" transform="rotate(-90 467 63.3)">BL-HB335A-TRE</text>
<text x="257.4" y="67.4">47nF</text>
<text x="268" y="67.4">22uF</text>
<text x="509.6" y="67.7">C1</text>
<text x="63.3" y="74.8">D3</text>
<text x="281.3" y="76.3">JP1</text>
<text x="512.8" y="77.9" transform="rotate(-90 512.8 77.9)">4.7nF</text>
<text x="555.2" y="74.8" transform="rotate(-90 555.2 74.8)">BUTTONTACT-6X6MM</text>
<text x="62.9" y="83.7">Diode</text>
<text x="281.3" y="79.5">M01</text>
<text x="391.1" y="81.3" transform="rotate(-90 391.1 81.3)">JUMPER2</text>
<text x="408.7" y="81.3" transform="rotate(-90 408.7 81.3)">JUMPER2</text>
<text x="424.6" y="81.3" transform="rotate(-90 424.6 81.3)">JUMPER2</text>
<text x="442.2" y="81.3" transform="rotate(-90 442.2 81.3)">JUMPER2</text>
<text x="459.9" y="81.3" transform="rotate(-90 459.9 81.3)">JUMPER2</text>
<text x="26.8" y="85.5">DC1</text>
<text x="487.5" y="143.5">U10</text>
<text x="538.6" y="143.5">U14</text>
<text x="482.8" y="145.1" transform="rotate(-90 482.8 145.1)">10k</text>
<text x="534" y="145.1" transform="rotate(-90 534 145.1)">10k</text>
<text x="482.8" y="152.5" transform="rotate(-90 482.8 152.5)">R9</text>
<text x="495.8" y="150.2">JUMPER2</text>
<text x="534" y="152.5" transform="rotate(-90 534 152.5)">R11</text>
<text x="546.9" y="150.2">JUMPER2</text>
<text x="468.8" y="157" transform="rotate(-90 468.8 157)">Q3</text>
<text x="519.9" y="157" transform="rotate(-90 519.9 157)">Q5</text>
<text x="65.1" y="189.5">U5</text>
<text x="65.1" y="192.5">JUMPER2</text>
<text x="135.6" y="196.5">C6</text>
<text x="153.5" y="195.7">Y1</text>
<text x="171" y="196.5">C7</text>
<text x="40.4" y="201.8">ICSP</text>
<text x="134" y="200">15nF</text>
<text x="171" y="199.7">15nF</text>
<text x="486.4" y="203.6">LED8</text>
<text x="512.8" y="203.6">LED9</text>
<text x="539.3" y="203.6">LED13</text>
<text x="292.5" y="208.9">U4</text>
<text x="70.4" y="212.4">D2</text>
<text x="143.2" y="210.6">CRYSHC49US</text>
<text x="170.2" y="213.8">1M</text>
<text x="170.2" y="210.6">R14</text>
<text x="292.5" y="211.9">ATTINY13A-PU</text>
<text x="69.9" y="221.2">Diode</text>
<text x="148.8" y="227.8">1M</text>
<text x="148.8" y="224.6">R13</text>
<text x="186.2" y="224">U18</text>
<text x="485.5" y="233.5">LED10</text>
<text x="512" y="233.5">LED11</text>
<text x="538.5" y="233.5">LED12</text>
<text x="151" y="240.6">U20.1</text>
<text x="177.4" y="240.6">U20.2</text>
<text x="150.6" y="254.7">HD74LV1GW04ACM</text>
<text x="495.2" y="304.1" transform="rotate(-90 495.2 304.1)">U11</text>
<text x="498.8" y="303.6" transform="rotate(-90 498.8 303.6)">JUMPER2</text>
<text x="525.2" y="304.1" transform="rotate(-90 525.2 304.1)">U12</text>
<text x="528.8" y="303.6" transform="rotate(-90 528.8 303.6)">JUMPER2</text>
<text x="555.2" y="304.1" transform="rotate(-90 555.2 304.1)">U13</text>
<text x="558.7" y="303.6" transform="rotate(-90 558.7 303.6)">JUMPER2</text>
<text x="481.2" y="311.2">Q6</text>
<text x="511.2" y="311.2">Q2</text>
<text x="541.2" y="311.2">Q7</text>
<text x="482.8" y="323.3" transform="rotate(-90 482.8 323.3)">130</text>
<text x="493.4" y="323.3" transform="rotate(-90 493.4 323.3)">10k</text>
<text x="512.8" y="323.3" transform="rotate(-90 512.8 323.3)">130</text>
<text x="523.4" y="323.3" transform="rotate(-90 523.4 323.3)">10k</text>
<text x="542.8" y="323.3" transform="rotate(-90 542.8 323.3)">130</text>
<text x="553.4" y="323.3" transform="rotate(-90 553.4 323.3)">10k</text>
<text x="482.8" y="332.4" transform="rotate(-90 482.8 332.4)">R16</text>
<text x="493.4" y="332.4" transform="rotate(-90 493.4 332.4)">R15</text>
<text x="512.8" y="332.4" transform="rotate(-90 512.8 332.4)">R10</text>
<text x="523.4" y="332.4" transform="rotate(-90 523.4 332.4)">R12</text>
<text x="542.8" y="332.4" transform="rotate(-90 542.8 332.4)">R17</text>
<text x="553.4" y="332.4" transform="rotate(-90 553.4 332.4)">R18</text>
<text x="226.6" y="378.2">U16</text>
<text x="320.8" y="380">H2</text>
<text x="200" y="385.2">U17</text>
<text x="284.8" y="388.5">J1</text>
<text x="202.4" y="390.5">JUMPER2</text>
<text x="252.9" y="395.8">Header2.54mm 1*8P</text>
<text x="287.7" y="395.8">Female header/2.54mm2x3 Female header</text>
<text x="320.8" y="394.1">H1</text>
</g>
<g font-size="3.2">
<text x="250.3" y="34.7" transform="rotate(-90 250.3 34.7)">6</text>
<text x="252" y="43.4" transform="rotate(-90 252 43.4)">GND</text>
<text x="32.1" y="48.6">1</text>
<text x="32.1" y="52.1">2</text>
<text x="33.7" y="71.5">2</text>
<text x="33.7" y="75.1">3</text>
<text x="33.7" y="78.6">1</text>
<text x="37.9" y="214.1">8</text>
<text x="37.9" y="210.5">10</text>
<text x="48.6" y="214.1">7</text>
<text x="48.6" y="210.5">9</text>
<text x="37.9" y="221.1">4</text>
<text x="37.9" y="217.6">6</text>
<text x="48.6" y="221.1">3</text>
<text x="48.6" y="217.6">5</text>
<text x="37.9" y="224.6">2</text>
<text x="48.6" y="224.6">1</text>
<text x="262.8" y="240.9">4</text>
<text x="267.5" y="242.3">GND</text>
<text x="162.8" y="256.8">2</text>
<text x="187.5" y="256.8">2</text>
<text x="152.3" y="258.2">GND</text>
<text x="177" y="258.2">GND</text>
</g>
<g font-size="3.2" fill="#00f">
<text x="245" y="51.2" transform="rotate(-90 245 51.2)">IN</text>
<text x="248.5" y="51.2" transform="rotate(-90 248.5 51.2)">RESET</text>
<text x="255.6" y="51.2" transform="rotate(-90 255.6 51.2)">DELAY</text>
<text x="259.1" y="51.2" transform="rotate(-90 259.1 51.2)">OUT</text>
<text x="539.5" y="49" transform="rotate(-90 539.5 49)">3</text>
<text x="546.6" y="49" transform="rotate(-90 546.6 49)">1</text>
<text x="243.2" y="54.7" transform="rotate(-90 243.2 54.7)">1</text>
<text x="246.7" y="54.7" transform="rotate(-90 246.7 54.7)">2</text>
<text x="253.8" y="54.7" transform="rotate(-90 253.8 54.7)">4</text>
<text x="257.3" y="54.7" transform="rotate(-90 257.3 54.7)">5</text>
<text x="539.5" y="58" transform="rotate(-90 539.5 58)">4</text>
<text x="546.6" y="58" transform="rotate(-90 546.6 58)">2</text>
<text x="59.8" y="63.5" transform="rotate(-90 59.8 63.5)">1</text>
<text x="63.3" y="63.5" transform="rotate(-90 63.3 63.5)">2</text>
<text x="58" y="67" transform="rotate(-90 58 67)">1</text>
<text x="61.5" y="67" transform="rotate(-90 61.5 67)">2</text>
<text x="379.6" y="71.5">2</text>
<text x="383.1" y="69.8">2</text>
<text x="397.2" y="71.5">2</text>
<text x="400.7" y="69.8">2</text>
<text x="413.1" y="71.5">2</text>
<text x="416.6" y="69.8">2</text>
<text x="430.7" y="71.5">2</text>
<text x="434.2" y="69.8">2</text>
<text x="448.4" y="71.5">2</text>
<text x="451.9" y="69.8">2</text>
<text x="379.6" y="75.1">1</text>
<text x="383.1" y="73.3">1</text>
<text x="397.2" y="75.1">1</text>
<text x="400.7" y="73.3">1</text>
<text x="413.1" y="75.1">1</text>
<text x="416.6" y="73.3">1</text>
<text x="430.7" y="75.1">1</text>
<text x="434.2" y="73.3">1</text>
<text x="448.4" y="75.1">1</text>
<text x="451.9" y="73.3">1</text>
<text x="490.1" y="150" transform="rotate(-90 490.1 150)">1</text>
<text x="493.7" y="150" transform="rotate(-90 493.7 150)">2</text>
<text x="541.3" y="150" transform="rotate(-90 541.3 150)">1</text>
<text x="544.8" y="150" transform="rotate(-90 544.8 150)">2</text>
<text x="488.4" y="153.5" transform="rotate(-90 488.4 153.5)">1</text>
<text x="491.9" y="153.5" transform="rotate(-90 491.9 153.5)">2</text>
<text x="539.5" y="153.5" transform="rotate(-90 539.5 153.5)">1</text>
<text x="543.1" y="153.5" transform="rotate(-90 543.1 153.5)">2</text>
<text x="65.1" y="202.9" transform="rotate(-90 65.1 202.9)">1</text>
<text x="66.8" y="199.4" transform="rotate(-90 66.8 199.4)">1</text>
<text x="68.6" y="202.9" transform="rotate(-90 68.6 202.9)">2</text>
<text x="70.3" y="199.4" transform="rotate(-90 70.3 199.4)">2</text>
<text x="263.1" y="215.8">1</text>
<text x="263.1" y="219.4">3</text>
<text x="267.5" y="221.7">PB4 (PCINT4/ADC2)</text>
<text x="267.5" y="218.1">PB5 (PCINT5/RESET/ADC0/dW)</text>
<text x="263.1" y="226.4">7</text>
<text x="263.1" y="222.9">2</text>
<text x="267.5" y="225.2">PB3 (PCINT3/CLKI/ADC3)</text>
<text x="263.1" y="229.9">6</text>
<text x="263.1" y="233.5">5</text>
<text x="267.5" y="228.7">PB2 (SCK/ADC1/T0/PCINT2)</text>
<text x="267.5" y="232.2">PB1 (MISO/AIN1/OC0B/INT0/PCINT1)</text>
<text x="267.5" y="235.8">PB0 (MOSI/AIN0/OC0A/PCINT0)</text>
<text x="145.9" y="246.2">3</text>
<text x="162.8" y="246.2">4</text>
<text x="170.6" y="246.2">1</text>
<text x="187.5" y="246.2">6</text>
<text x="490.1" y="307.9">1</text>
<text x="490.1" y="311.4">2</text>
<text x="493.6" y="309.7">1</text>
<text x="520.1" y="307.9">1</text>
<text x="520.1" y="311.4">2</text>
<text x="523.6" y="309.7">1</text>
<text x="550" y="307.9">1</text>
<text x="550" y="311.4">2</text>
<text x="553.5" y="309.7">1</text>
<text x="493.6" y="313.2">2</text>
<text x="523.6" y="313.2">2</text>
<text x="553.5" y="313.2">2</text>
<text x="306.6" y="367.9">1</text>
<text x="306.6" y="371.4">3</text>
<text x="310.1" y="369.6">1</text>
<text x="316.1" y="369.6">2</text>
<text x="319.6" y="367.9">2</text>
<text x="319.6" y="371.4">4</text>
<text x="306.6" y="374.9">5</text>
<text x="310.1" y="373.2">3</text>
<text x="310.1" y="376.7">5</text>
<text x="316.1" y="373.2">4</text>
<text x="316.7" y="376.3">6</text>
<text x="319.4" y="374.9">6</text>
<text x="209.7" y="380.4" transform="rotate(-90 209.7 380.4)">2</text>
<text x="211.5" y="383.9" transform="rotate(-90 211.5 383.9)">2</text>
<text x="213.2" y="380.4" transform="rotate(-90 213.2 380.4)">1</text>
<text x="215" y="383.9" transform="rotate(-90 215 383.9)">1</text>
<text x="306.6" y="382">1</text>
<text x="310.1" y="383.8">1</text>
<text x="316.1" y="383.8">2</text>
<text x="319.6" y="382">2</text>
<text x="255.6" y="385.7" transform="rotate(-90 255.6 385.7)">8</text>
<text x="257.3" y="389.2" transform="rotate(-90 257.3 389.2)">8</text>
<text x="259.1" y="385.7" transform="rotate(-90 259.1 385.7)">7</text>
<text x="260.8" y="389.2" transform="rotate(-90 260.8 389.2)">7</text>
<text x="262.6" y="385.7" transform="rotate(-90 262.6 385.7)">6</text>
<text x="264.4" y="389.2" transform="rotate(-90 264.4 389.2)">6</text>
<text x="266.1" y="385.7" transform="rotate(-90 266.1 385.7)">5</text>
<text x="267.9" y="389.2" transform="rotate(-90 267.9 389.2)">5</text>
<text x="269.7" y="385.7" transform="rotate(-90 269.7 385.7)">4</text>
<text x="271.4" y="389.2" transform="rotate(-90 271.4 389.2)">4</text>
<text x="273.2" y="385.7" transform="rotate(-90 273.2 385.7)">3</text>
<text x="275" y="389.2" transform="rotate(-90 275 389.2)">3</text>
<text x="276.7" y="385.7" transform="rotate(-90 276.7 385.7)">2</text>
<text x="278.5" y="389.2" transform="rotate(-90 278.5 389.2)">2</text>
<text x="280.2" y="385.7" transform="rotate(-90 280.2 385.7)">1</text>
<text x="282" y="389.2" transform="rotate(-90 282 389.2)">1</text>
<text x="306.6" y="385.5">3</text>
<text x="306.6" y="389">5</text>
<text x="310.1" y="387.3">3</text>
<text x="316.1" y="387.3">4</text>
<text x="319.4" y="389">6</text>
<text x="319.6" y="385.5">4</text>
<text x="310.1" y="390.8">5</text>
<text x="316.7" y="390.5">6</text>
</g>
<g font-size="3.2" fill="#f00">
<text x="315.4" y="242.3">VCC</text>
<text x="325" y="240.9">8</text>
<text x="145.9" y="253.2">5</text>
<text x="151.1" y="254.6">VCC</text>
<text x="170.6" y="253.2">5</text>
<text x="175.8" y="254.6">VCC</text>
</g>
<g font-size="1.4" fill="#238d23">
<text x="152.5" y="203.8">1</text>
<text x="157.5" y="203.8">2</text>
</g>
</svg>
